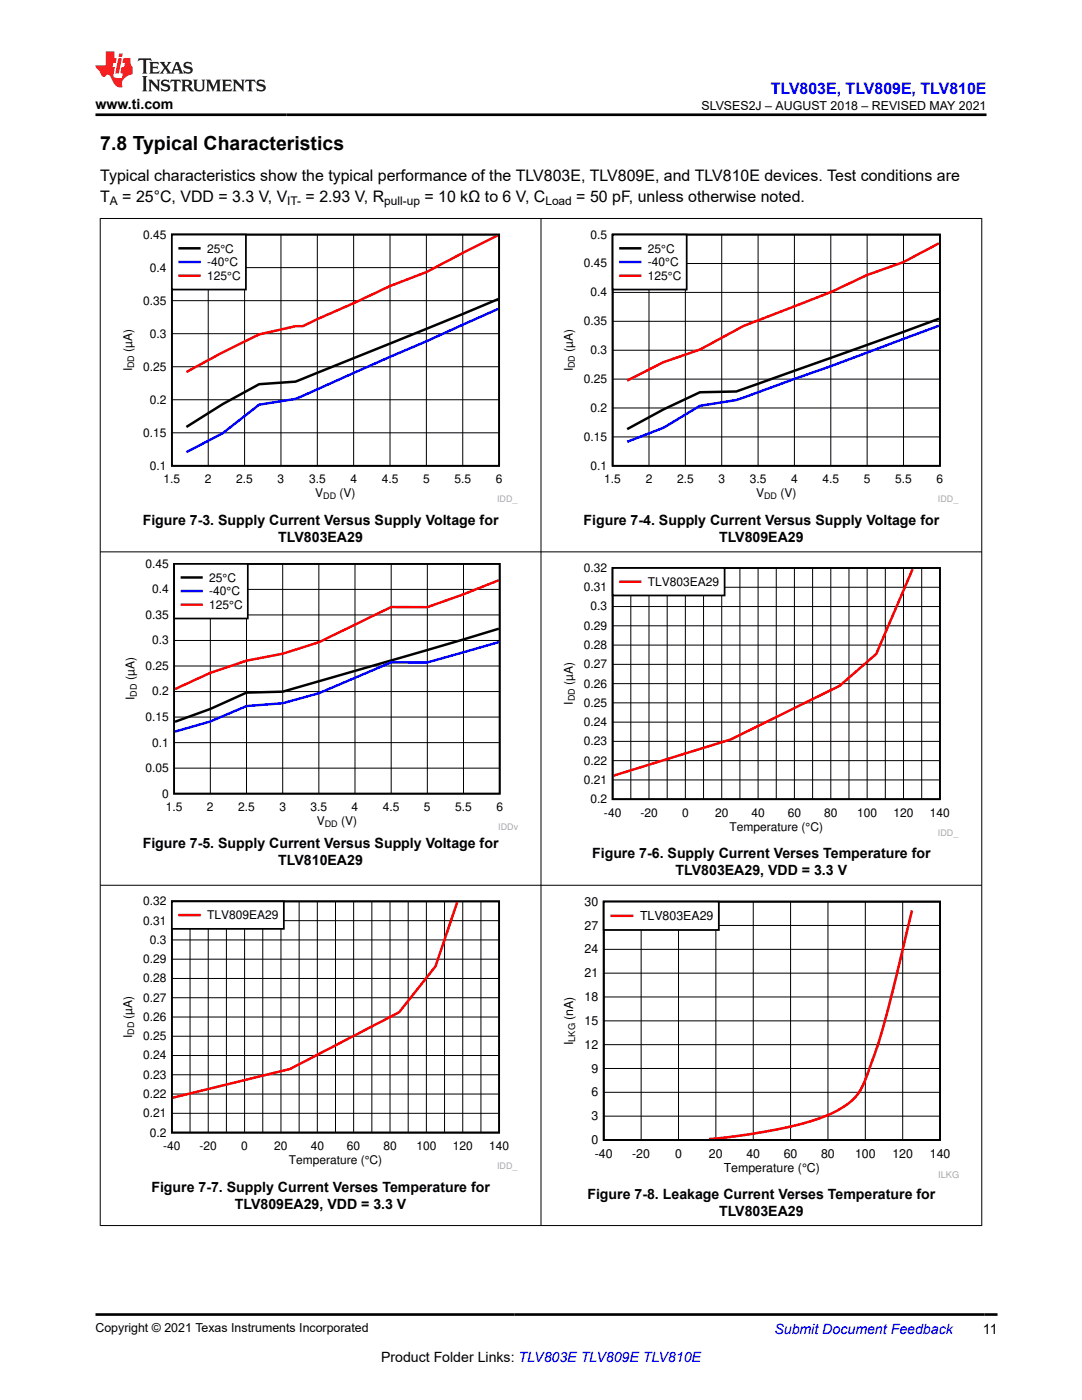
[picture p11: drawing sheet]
<svg xmlns="http://www.w3.org/2000/svg" width="216mm" height="279mm" viewBox="0 0 216 279" stroke-linecap="round" stroke-linejoin="round" font-family="sans-serif">
<path d="M34.3 46.8h65.3v46.2h-65.3z" fill="none" stroke="#000" stroke-width=".35"/>
<g fill="none" stroke="#000" stroke-width=".2">
<path d="M34.3 53.4h65.3M41.5 46.8v46.2M48.8 46.8v46.2M56.1 46.8v46.2M63.3 46.8v46.2M70.6 46.8v46.2M77.8 46.8v46.2M85.1 46.8v46.2M92.3 46.8v46.2M34.3 79.8h65.3M34.3 73.2h65.3M34.3 66.6h65.3"/>
<path d="M34.3 60h65.3M34.3 86.4h65.3"/>
</g>
<path d="M99.4 59.7l-40.4 16.5-7.3 .5-7.3 3.9-7.2 4.6" fill="none" stroke="#000" stroke-width=".5"/>
<path d="M99.4 61.6l-40.4 18-7.3 1.2-7.3 5.7-7.2 3.7" fill="none" stroke="#00f" stroke-width=".5"/>
<path d="M99.3 47l-14.2 7.3-7.3 2.8-17.4 8h-1.4l-7.3 1.6-7.3 3.6-7.2 3.9" fill="none" stroke="#f00" stroke-width=".5"/>
<path d="M34.3 46.8h14.8v11h-14.8z" fill-rule="evenodd" fill="#fff"/>
<path d="M34.3 46.8h14.8v11h-14.8zM122.2 46.8h65.3v46.2h-65.3z" fill="none" stroke="#000" stroke-width=".35"/>
<path d="M35.8 49.6h4M187.4 63.6l-40.5 14.5-7.2 .2-7.3 3.4-7.3 3.9" fill="none" stroke="#000" stroke-width=".5"/>
<path d="M35.8 52.3h4M187.4 65l-21.6 8.1-18.9 6.7-7.2 1.2-7.3 4.4-7.3 2.8" fill="none" stroke="#00f" stroke-width=".5"/>
<path d="M35.8 55h4M187.4 48.6l-7.1 3.7-7.3 2.6-7.2 3.4-17.4 6.8-8.7 4.7-7.3 2.5-7.3 3.7" fill="none" stroke="#f00" stroke-width=".5"/>
<g fill="none" stroke="#000" stroke-width=".2">
<path d="M122.2 58.4h65.4M122.2 52.6h65.4M129.5 46.8v46.2M136.8 46.8v46.2M144 46.8v46.2M151.3 46.8v46.2M158.5 46.8v46.2M165.8 46.8v46.2M173 46.8v46.2M180.3 46.8v46.2M122.2 75.7h65.4M122.2 69.9h65.4"/>
<path d="M122.2 64.1h65.4M122.2 87.2h65.4M122.2 81.4h65.4"/>
</g>
<path d="M122.2 46.8h14.8v11h-14.8z" fill-rule="evenodd" fill="#fff"/>
<path d="M122.2 46.8h14.8v11h-14.8z" fill="none" stroke="#000" stroke-width=".35"/>
<path d="M123.8 49.6h3.9" fill="none" stroke="#000" stroke-width=".5"/>
<path d="M123.8 52.3h3.9" fill="none" stroke="#00f" stroke-width=".5"/>
<path d="M123.8 55h3.9" fill="none" stroke="#f00" stroke-width=".5"/>
<path d="M34.7 112.5h65v45.9h-65z" fill="none" stroke="#000" stroke-width=".34"/>
<g fill="none" stroke="#000" stroke-width=".2">
<path d="M34.7 117.6h65M42 112.5v45.9M49.2 112.5v45.9M56.4 112.5v45.9M63.6 112.5v45.9M70.8 112.5v45.9M78.1 112.5v45.9M85.3 112.5v45.9M92.5 112.5v45.9M34.7 138h65M34.7 132.9h65M34.7 127.8h65"/>
<path d="M34.7 122.7h65M34.7 153.3h65M34.7 148.2h65M34.7 143.1h65"/>
</g>
<path d="M99.5 125.5l-43.1 12.5-7.2 .2-7.2 3.3-7.1 2.5" fill="none" stroke="#000" stroke-width=".49"/>
<path d="M99.5 128.1l-14.2 4.1h-7.2l-14.5 6.2-7.2 1.9-7.2 .6-7.2 3.1-7.1 2" fill="none" stroke="#00f" stroke-width=".49"/>
<path d="M99.5 115.8l-7 2.8-7.2 2.6-7.2-.1-14.5 7.1-7.2 2.3-7.2 1.4-7.2 2.4-7.1 3.2" fill="none" stroke="#f00" stroke-width=".49"/>
<path d="M34.7 112.5h14.7v10.9h-14.7z" fill-rule="evenodd" fill="#fff"/>
<path d="M34.7 112.5h14.7v10.9h-14.7z" fill="none" stroke="#000" stroke-width=".34"/>
<path d="M36.3 115.2h3.9" fill="none" stroke="#000" stroke-width=".49"/>
<path d="M36.3 118h3.9" fill="none" stroke="#00f" stroke-width=".49"/>
<path d="M36.3 120.7h3.9" fill="none" stroke="#f00" stroke-width=".49"/>
<path d="M122.2 113.4h65.3v46.1h-65.3z" fill="none" stroke="#000" stroke-width=".35"/>
<g fill="none" stroke="#000" stroke-width=".2">
<path d="M122.2 117.2h65.4M125.9 113.4v46.1M129.5 113.4v46.1M133.1 113.4v46.1M136.8 113.4v46.1M140.4 113.4v46.1M144 113.4v46.1M147.6 113.4v46.1M151.3 113.4v46.1M154.9 113.4v46.1M158.5 113.4v46.1M162.1 113.4v46.1"/>
<path d="M165.8 113.4v46.1M169.4 113.4v46.1M173 113.4v46.1M176.7 113.4v46.1M180.3 113.4v46.1M183.9 113.4v46.1M122.2 136.4h65.4M122.2 132.6h65.4M122.2 128.7h65.4M122.2 124.9h65.4M122.2 121h65.4M122.2 155.7h65.4"/>
<path d="M122.2 151.8h65.4M122.2 148h65.4M122.2 144.1h65.4M122.2 140.3h65.4"/>
</g>
<path d="M182.1 113.6l-7.3 16.9-7.2 6.3-21.8 10.8-23.4 7.2" fill="none" stroke="#f00" stroke-width=".5"/>
<path d="M122.2 113.4h22.4v5.4h-22.4z" fill-rule="evenodd" fill="#fff"/>
<path d="M122.2 113.4h22.4v5.4h-22.4zM34.3 179.9h65.3v46.1h-65.3z" fill="none" stroke="#000" stroke-width=".35"/>
<path d="M123.8 116.1h3.9M91.2 180.1l-4.3 12.8-7.3 9.1-21.7 11.3-23.4 5.8" fill="none" stroke="#f00" stroke-width=".5"/>
<g fill="none" stroke="#000" stroke-width=".2">
<path d="M37.9 179.9v46.1M41.5 179.9v46.1M45.2 179.9v46.1M48.8 179.9v46.1M52.4 179.9v46.1M56.1 179.9v46.1M59.7 179.9v46.1M63.3 179.9v46.1M66.9 179.9v46.1M70.6 179.9v46.1M74.2 179.9v46.1M77.8 179.9v46.1"/>
<path d="M81.5 179.9v46.1M85.1 179.9v46.1M88.7 179.9v46.1M92.3 179.9v46.1M96 179.9v46.1M34.3 199.1h65.3M34.3 195.3h65.3M34.3 191.4h65.3M34.3 187.6h65.3M34.3 183.7h65.3M34.3 218.3h65.3M34.3 214.5h65.3"/>
<path d="M34.3 210.7h65.3M34.3 206.8h65.3M34.3 203h65.3M34.3 222.2h65.3"/>
</g>
<path d="M34.3 179.9h22.3v5.5h-22.3z" fill-rule="evenodd" fill="#fff"/>
<path d="M34.3 179.9h22.3v5.5h-22.3z" fill="none" stroke="#000" stroke-width=".35"/>
<path d="M35.8 182.6h4" fill="none" stroke="#f00" stroke-width=".5"/>
<path d="M120.5 179.9h67.1v47.6h-67.1z" fill="none" stroke="#000" stroke-width=".36"/>
<g fill="none" stroke="#000" stroke-width=".2">
<path d="M127.9 179.9v47.6M135.4 179.9v47.6M142.8 179.9v47.6M150.3 179.9v47.6M157.7 179.9v47.6M165.2 179.9v47.6M172.7 179.9v47.6M180.1 179.9v47.6M120.5 199h67.1M120.5 194.2h67.1M120.5 189.5h67.1M120.5 184.7h67.1"/>
<path d="M120.5 218h67.1M120.5 213.2h67.1M120.5 208.5h67.1M120.5 203.7h67.1M120.5 222.8h67.1"/>
</g>
<path d="M182 181.7l-.5 1.8a446.2 446.2 0 0 1-6.2 24.6l-2 5.7a11.6 11.6 0 0 1-4.9 7 34.1 34.1 0 0 1-11.5 4.2l-7.4 1.4-8 .9" fill="none" stroke="#f00" stroke-width=".51"/>
<path d="M120.5 179.9h22.9v5.7h-22.9z" fill-rule="evenodd" fill="#fff"/>
<path d="M120.5 179.9h22.9v5.7h-22.9z" fill="none" stroke="#000" stroke-width=".36"/>
<path d="M122.1 182.8h4" fill="none" stroke="#f00" stroke-width=".51"/>
<path d="M19.9 43.6h176.1M20 43.5v201.1M107.9 43.5v201.1M195.9 43.5v201.1M19.9 110.1h176.1M19.9 176.7h176.1M19.9 244.6h176.1" fill="none" stroke="#000" stroke-width=".2"/>
<path d="M27.7 11.6l-.2 .6 .5-.2h.6v.1v2.2l-.2 .4h1l-.2-.4v-2.2v-.1h.5l.5 .2-.1-.6zM29.8 12.4l.2 .3v1.6l-.2 .4h1.9l.1-.6a1.08 1.08 0 0 1-1.3 .2v-.7h.6l.4 .2v-.7l-.4 .2h-.6v-.5l.2-.2a1 1 0 0 1 1 .3l-.1-.5zM31.8 12.4l1 1.1-1 1.2h.9l-.2-.2 .4-.8 .5 .8-.2 .2h1.6l-.2-.2 .1-.5h1l.1 .5-.1 .2h.9l-.2-.4-.8-1.9h-.5l-1 2.1-.8-1.1 .9-1h-.8l.2 .2-.5 .6-.3-.6 .1-.2zM35.2 12.8l.4 1h-.8zM36.8 12.5a.65 .65 0 0 0-.2 .7 .65 .65 0 0 0 .6 .5l.7 .1 .1 .3a.79 .79 0 0 1-.7 .4 .79 .79 0 0 1-.7-.5l.1 .7 .2-.1a.93 .93 0 0 0 1.1 0 .93 .93 0 0 0 .4-.9 1.46 1.46 0 0 0-1.2-.6l-.1-.3a1.09 1.09 0 0 1 1.2 .2l-.2-.6-.1 .1-.6-.2zM28.4 15.2l.2 .4v2.2l-.2 .4h1l-.2-.4v-2.2l.2-.4zM29.6 15.9l.2 .4v1.5l-.2 .4h.8l-.3-.4v-1.3l1.7 1.8v-2l.2-.4h-.8l.2 .2 .1 1.1-1.2-1.3zM32.3 16a.65 .65 0 0 0-.2 .8 .65 .65 0 0 0 .7 .4l.6 .2 .1 .2a.79 .79 0 0 1-.7 .4 .79 .79 0 0 1-.7-.5l.1 .7 .2-.1a.93 .93 0 0 0 1.1 .1 .93 .93 0 0 0 .4-1 1.46 1.46 0 0 0-1.2-.5l-.1-.4a1.09 1.09 0 0 1 1.2 .2l-.2-.6-.1 .1-.6-.1zM34.1 15.9l-.1 .6a.63 .63 0 0 1 .7-.3l.1 1.6-.3 .4h1l-.2-.4v-1.6a.66 .66 0 0 1 .8 .3l-.1-.6zM36.2 15.9l.2 .4v1.5l-.2 .4h.9l-.2-.2v-.7h.5l.1 .2a.79 .79 0 0 0 1.2 .6l-1-.9a.61 .61 0 0 0 .6-.6 .61 .61 0 0 0-.5-.7zM36.9 16.2h.2a.47 .47 0 0 1 .5 .1 .47 .47 0 0 1 .1 .5l-.2 .1-.6 .1zM38.5 15.9l.2 .2a2.27 2.27 0 0 0 .4 2 1.04 1.04 0 0 0 1.7-.7v-1.3l.2-.2h-.8l.2 .4v1.1a.6 .6 0 0 1-.6 .6 .6 .6 0 0 1-.6-.6v-1.1l.3-.4zM41.1 15.9l.2 .4v1.5l-.2 .4h.7l-.2-.4v-1.4l.9 1.9 .8-1.9v1.4l-.2 .4h1l-.3-.4v-1.5l.3-.4h-.8l-.7 1.5-.7-1.5zM44.3 15.9l.2 .4v1.5l-.2 .4h1.9l.1-.6a1.09 1.09 0 0 1-1.3 .2v-.7h.6l.4 .2v-.6l-.4 .2h-.6v-.6l.2-.1a1.01 1.01 0 0 1 1 .3l-.1-.6zM46.4 15.9l.3 .4v1.5l-.3 .4h.8l-.2-.4v-1.3l1.6 1.8v-2l.2-.4h-.7l.2 .2v1.1l-1.2-1.3zM49 15.9l-.1 .6a.63 .63 0 0 1 .8-.3v1.6l-.3 .4h1l-.2-.4v-1.6a.66 .66 0 0 1 .8 .3l-.1-.6zM51.4 16a.65 .65 0 0 0-.2 .8 .65 .65 0 0 0 .6 .4l.6 .2 .2 .2a.79 .79 0 0 1-.8 .4 .79 .79 0 0 1-.6-.5l.1 .7 .2-.1a.93 .93 0 0 0 1 .1 .93 .93 0 0 0 .5-1 1.46 1.46 0 0 0-1.3-.5l-.1-.4a1.09 1.09 0 0 1 1.3 .2l-.2-.6-.2 .1-.5-.1z" fill="#231f20"/>
<path d="M21.1 10.3v2.7h-2v.4l.9 1a.95 .95 0 0 0 .9 .9 .59 .59 0 0 1 .6-.4 .59 .59 0 0 1 .5 .3l.4 .8a1.59 1.59 0 0 0 2.1 1.4 1.61 1.61 0 0 1 1-2.3l1-.3-.1-1.5a1.59 1.59 0 0 1-.4-1.7h-1.4l-.2 .9h.5l-.1 .9h-.5l-.2 .9v.3l.4 .1-.2 .9h-.6a.73 .73 0 0 1-1.1-.7l.3-1.5h-.5l.2-.9h.5l.2-.9h-.5v-1.3zM23.6 11.6l-.6 3.1h.7l.6-3.1zM23.8 10.7l-.1 .6h.7l.1-.6z" fill="#ed1c24"/>
<path d="M19 22.9h177.8M19 262.3h180" fill="none" stroke="#000" stroke-width=".53"/>
<text font-size="3.9" x="20" y="29.9">7.8 Typical Characteristics</text>
<text font-size="3.2" fill="#00f" x="153.8" y="18.7">TLV803E, TLV809E, TLV810E</text>
<g font-size="3.2">
<text x="20" y="36.1">Typical characteristics show the typical performance of the TLV803E, TLV809E, and TLV810E devices. Test conditions are</text>
<text x="20" y="40.3">T</text>
<text x="24.4" y="40.3">= 25°C, VDD = 3.3 V, V</text>
<text x="61" y="40.3">= 2.93 V, R</text>
<text x="84.7" y="40.3">= 10 kΩ to 6 V, C</text>
<text x="115" y="40.3">= 50 pF, unless otherwise noted.</text>
</g>
<g font-size="2.8">
<text x="19" y="21.8">www.ti.com</text>
<text x="28.5" y="104.8">Figure 7-3. Supply Current Versus Supply Voltage for</text>
<text x="116.4" y="104.8">Figure 7-4. Supply Current Versus Supply Voltage for</text>
<text x="55.5" y="108.1">TLV803EA29</text>
<text x="143.5" y="108.1">TLV809EA29</text>
<text x="28.5" y="169.3">Figure 7-5. Supply Current Versus Supply Voltage for</text>
<text x="55.5" y="172.6">TLV810EA29</text>
<text x="118.2" y="171.3">Figure 7-6. Supply Current Verses Temperature for</text>
<text x="134.8" y="174.7">TLV803EA29, VDD = 3.3 V</text>
<text x="30.2" y="237.8">Figure 7-7. Supply Current Verses Temperature for</text>
<text x="117.2" y="239.2">Figure 7-8. Leakage Current Verses Temperature for</text>
<text x="46.9" y="241.2">TLV809EA29, VDD = 3.3 V</text>
<text x="143.5" y="242.6">TLV803EA29</text>
<text x="196.1" y="266.1">11</text>
<text x="76" y="271.7">Product Folder Links: TLV803E TLV809E TLV810E</text>
</g>
<text font-size="2.8" fill="#00f" x="154.5" y="266.2">Submit Document Feedback</text>
<g font-size="2.5">
<text x="140" y="21.9">SLVSES2J – AUGUST 2018 – REVISED MAY 2021</text>
<text x="116.6" y="185.5">27</text>
<text x="116.6" y="180.8">30</text>
<text x="127.7" y="183.6">TLV803EA29</text>
<text x="116.6" y="190.3">24</text>
<text x="116.6" y="195">21</text>
<text x="114.4" y="203.5" transform="rotate(-90 114.4 203.5)">(nA)</text>
<text x="116.6" y="199.8">18</text>
<text x="114.4" y="208.6" transform="rotate(-90 114.4 208.6)">I</text>
<text x="116.6" y="209.3">12</text>
<text x="116.6" y="204.5">15</text>
<text x="118" y="214">9</text>
<text x="118" y="218.8">6</text>
<text x="118" y="223.6">3</text>
<text x="118" y="228.3">0</text>
<text x="118.7" y="231.1">-40</text>
<text x="126.1" y="231.1">-20</text>
<text x="134.7" y="231.1">0</text>
<text x="141.5" y="231.1">20</text>
<text x="144.4" y="234">Temperature (°C)</text>
<text x="148.9" y="231.1">40</text>
<text x="156.4" y="231.1">60</text>
<text x="163.8" y="231.1">80</text>
<text x="170.6" y="231.1">100</text>
<text x="178.1" y="231.1">120</text>
<text x="185.5" y="231.1">140</text>
<text x="19" y="265.9">Copyright © 2021 Texas Instruments Incorporated</text>
</g>
<g font-size="2.4">
<text x="21.9" y="40.9">A</text>
<text x="57.3" y="40.9">IT-</text>
<text x="76.7" y="40.9">pull-up</text>
<text x="108.8" y="40.9">Load</text>
<text x="28.6" y="47.6">0.45</text>
<text x="117.9" y="47.6">0.5</text>
<text x="41.3" y="50.4">25°C</text>
<text x="41.3" y="53.1">-40°C</text>
<text x="116.5" y="53.4">0.45</text>
<text x="129.3" y="50.4">25°C</text>
<text x="129.3" y="53.1">-40°C</text>
<text x="29.9" y="54.2">0.4</text>
<text x="41.3" y="55.9">125°C</text>
<text x="117.9" y="59.1">0.4</text>
<text x="129.3" y="55.9">125°C</text>
<text x="28.6" y="60.8">0.35</text>
<text x="116.5" y="64.9">0.35</text>
<text x="26.4" y="70.2" transform="rotate(-90 26.4 70.2)">(µA)</text>
<text x="29.9" y="67.4">0.3</text>
<text x="114.3" y="70.2" transform="rotate(-90 114.3 70.2)">(µA)</text>
<text x="117.9" y="70.7">0.3</text>
<text x="26.4" y="74.1" transform="rotate(-90 26.4 74.1)">I</text>
<text x="28.6" y="74">0.25</text>
<text x="114.3" y="74.1" transform="rotate(-90 114.3 74.1)">I</text>
<text x="116.5" y="76.4">0.25</text>
<text x="29.9" y="80.6">0.2</text>
<text x="117.9" y="82.2">0.2</text>
<text x="28.6" y="87.2">0.15</text>
<text x="116.5" y="88">0.15</text>
<text x="29.9" y="93.7">0.1</text>
<text x="117.9" y="93.7">0.1</text>
<text x="32.6" y="96.5">1.5</text>
<text x="40.9" y="96.5">2</text>
<text x="47.1" y="96.5">2.5</text>
<text x="55.4" y="96.5">3</text>
<text x="61.7" y="96.5">3.5</text>
<text x="62.9" y="99.2">V</text>
<text x="67.8" y="99.2">(V)</text>
<text x="69.9" y="96.5">4</text>
<text x="76.2" y="96.5">4.5</text>
<text x="84.4" y="96.5">5</text>
<text x="90.7" y="96.5">5.5</text>
<text x="98.9" y="96.5">6</text>
<text x="120.6" y="96.5">1.5</text>
<text x="128.8" y="96.5">2</text>
<text x="135.1" y="96.5">2.5</text>
<text x="143.4" y="96.5">3</text>
<text x="149.6" y="96.5">3.5</text>
<text x="150.9" y="99.2">V</text>
<text x="155.7" y="99.2">(V)</text>
<text x="157.9" y="96.5">4</text>
<text x="164.1" y="96.5">4.5</text>
<text x="172.4" y="96.5">5</text>
<text x="178.6" y="96.5">5.5</text>
<text x="186.9" y="96.5">6</text>
<text x="29" y="113.3">0.45</text>
<text x="30.4" y="118.4">0.4</text>
<text x="41.8" y="116.1">25°C</text>
<text x="41.8" y="118.8">-40°C</text>
<text x="116.5" y="118">0.31</text>
<text x="116.5" y="114.1">0.32</text>
<text x="129.3" y="116.9">TLV803EA29</text>
<text x="29" y="123.5">0.35</text>
<text x="41.8" y="121.5">125°C</text>
<text x="116.5" y="125.7">0.29</text>
<text x="117.9" y="121.8">0.3</text>
<text x="30.4" y="128.6">0.3</text>
<text x="116.5" y="129.5">0.28</text>
<text x="26.9" y="135.8" transform="rotate(-90 26.9 135.8)">(µA)</text>
<text x="29" y="133.7">0.25</text>
<text x="114.3" y="136.7" transform="rotate(-90 114.3 136.7)">(µA)</text>
<text x="116.5" y="137.2">0.26</text>
<text x="116.5" y="133.4">0.27</text>
<text x="26.9" y="139.7" transform="rotate(-90 26.9 139.7)">I</text>
<text x="29" y="143.9">0.15</text>
<text x="30.4" y="138.8">0.2</text>
<text x="114.3" y="140.7" transform="rotate(-90 114.3 140.7)">I</text>
<text x="116.5" y="141.1">0.25</text>
<text x="30.4" y="149">0.1</text>
<text x="116.5" y="148.7">0.23</text>
<text x="116.5" y="144.9">0.24</text>
<text x="29" y="154.1">0.05</text>
<text x="116.5" y="152.6">0.22</text>
<text x="32.4" y="159.2">0</text>
<text x="33.1" y="161.9">1.5</text>
<text x="41.3" y="161.9">2</text>
<text x="47.5" y="161.9">2.5</text>
<text x="55.7" y="161.9">3</text>
<text x="62" y="161.9">3.5</text>
<text x="70.2" y="161.9">4</text>
<text x="76.4" y="161.9">4.5</text>
<text x="84.6" y="161.9">5</text>
<text x="90.8" y="161.9">5.5</text>
<text x="99" y="161.9">6</text>
<text x="116.5" y="156.4">0.21</text>
<text x="117.9" y="160.3">0.2</text>
<text x="63.2" y="164.6">V</text>
<text x="68.1" y="164.6">(V)</text>
<text x="120.5" y="163">-40</text>
<text x="127.8" y="163">-20</text>
<text x="136.1" y="163">0</text>
<text x="142.7" y="163">20</text>
<text x="145.6" y="165.7">Temperature (°C)</text>
<text x="149.9" y="163">40</text>
<text x="157.2" y="163">60</text>
<text x="164.4" y="163">80</text>
<text x="171" y="163">100</text>
<text x="178.3" y="163">120</text>
<text x="185.5" y="163">140</text>
<text x="28.6" y="184.5">0.31</text>
<text x="28.6" y="180.7">0.32</text>
<text x="41.3" y="183.5">TLV809EA29</text>
<text x="29.9" y="188.4">0.3</text>
<text x="28.6" y="196.1">0.28</text>
<text x="28.6" y="192.2">0.29</text>
<text x="26.4" y="203.3" transform="rotate(-90 26.4 203.3)">(µA)</text>
<text x="28.6" y="203.8">0.26</text>
<text x="28.6" y="199.9">0.27</text>
<text x="26.4" y="207.2" transform="rotate(-90 26.4 207.2)">I</text>
<text x="28.6" y="207.6">0.25</text>
<text x="28.6" y="215.3">0.23</text>
<text x="28.6" y="211.4">0.24</text>
<text x="28.6" y="219.1">0.22</text>
<text x="28.6" y="223">0.21</text>
<text x="29.9" y="226.8">0.2</text>
<text x="32.6" y="229.5">-40</text>
<text x="39.8" y="229.5">-20</text>
<text x="48.1" y="229.5">0</text>
<text x="54.7" y="229.5">20</text>
<text x="57.6" y="232.3">Temperature (°C)</text>
<text x="62" y="229.5">40</text>
<text x="69.2" y="229.5">60</text>
<text x="76.5" y="229.5">80</text>
<text x="83.1" y="229.5">100</text>
<text x="90.3" y="229.5">120</text>
<text x="97.6" y="229.5">140</text>
</g>
<g font-size="1.8">
<text x="26.8" y="73.5" transform="rotate(-90 26.8 73.5)">DD</text>
<text x="114.7" y="73.5" transform="rotate(-90 114.7 73.5)">DD</text>
<text x="64.5" y="99.6">DD</text>
<text x="152.5" y="99.6">DD</text>
<text x="27.3" y="139" transform="rotate(-90 27.3 139)">DD</text>
<text x="114.7" y="140" transform="rotate(-90 114.7 140)">DD</text>
<text x="64.8" y="165">DD</text>
<text x="26.8" y="206.5" transform="rotate(-90 26.8 206.5)">DD</text>
<text x="114.8" y="207.9" transform="rotate(-90 114.8 207.9)">LKG</text>
</g>
<g font-size="1.8" fill="#a8a8a8">
<text x="99.2" y="100.3">IDD_</text>
<text x="187.1" y="100.3">IDD_</text>
<text x="99.4" y="165.6">IDDv</text>
<text x="187.1" y="166.8">IDD_</text>
<text x="99.2" y="233.3">IDD_</text>
<text x="187.2" y="235">ILKG</text>
</g>
</svg>
